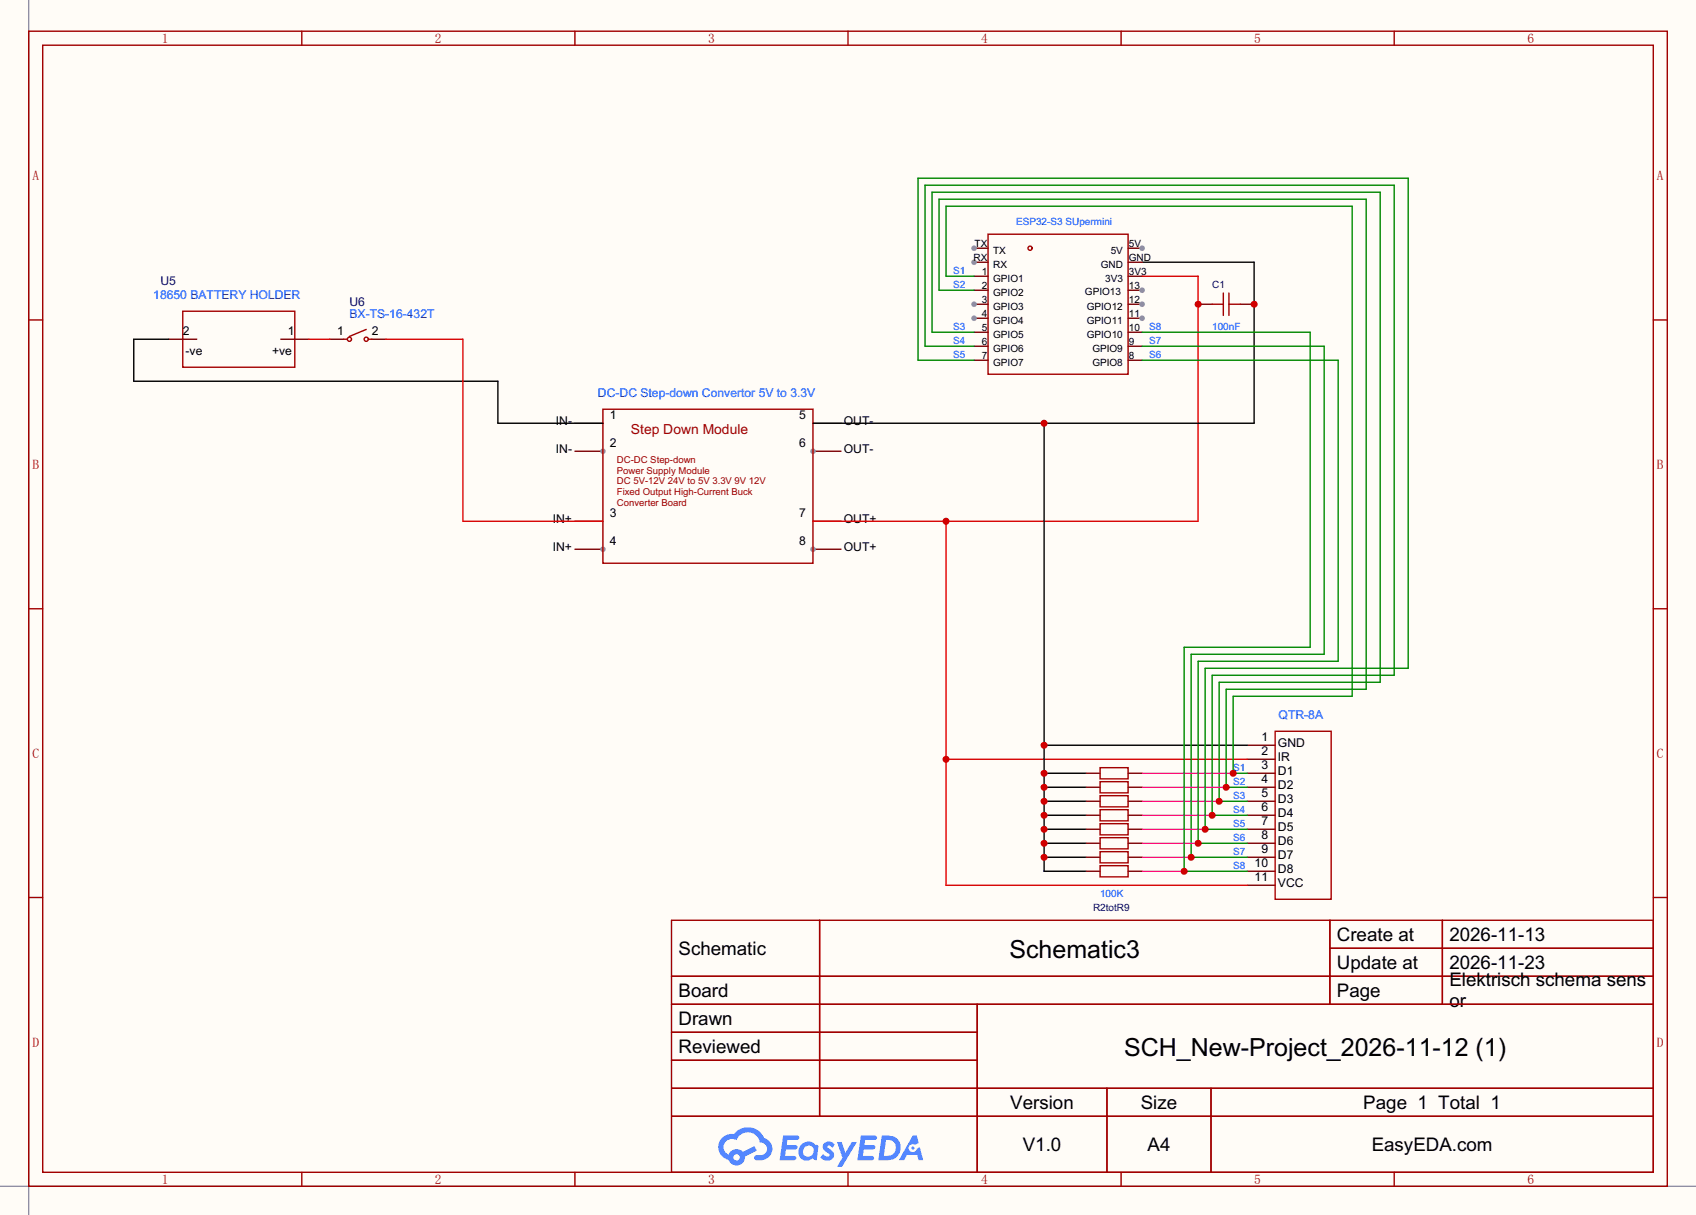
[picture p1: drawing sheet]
<svg xmlns="http://www.w3.org/2000/svg" width="308mm" height="220mm" viewBox="0 0 308 220" stroke-linecap="round" stroke-linejoin="round" font-family="sans-serif">
<path d="M0 0h307.6v220.4h-307.6z" fill="#fffcf7"/>
<path d="M5.2 0v220.4M0 215.2h307.6" fill="none" stroke="#999" stroke-width=".25"/>
<g fill="none" stroke="#a10000" stroke-width=".25">
<path d="M5.2 5.7h297.2v209.5h-297.2zM7.7 8.2h292.1v204.5h-292.1zM54.7 5.7v2.5M104.3 5.7v2.5M153.8 5.7v2.5M203.3 5.7v2.5M252.9 5.7v2.5M5.2 58h2.5M299.8 58h2.6M5.2 110.4h2.5M299.8 110.4h2.6M5.2 162.8h2.5"/>
<path d="M121.8 167h178v45.7h-178zM121.8 177.1h178M148.7 167v35.5M241.2 167v15.2M241.2 172h58.6M261.6 167v15.2M299.8 162.8h2.6M121.8 182.2h178M121.8 187.3h55.4M121.8 197.4h178M121.8 192.4h55.4M177.2 182.2v30.5"/>
<path d="M200.8 197.4v15.3M219.6 197.4v15.3M54.7 212.7v2.5M104.3 212.7v2.5M121.8 202.5h178M153.8 212.7v2.5M203.3 212.7v2.5M252.9 212.7v2.5"/>
</g>
<g fill="#5487ff">
<path d="M149.5 207.3a1.3 1.3 0 0 1 1.9 .3l-.4 .7a.54 .54 0 0 0-1-.3l.2 .2a1.58 1.58 0 0 1 1 1.6 1.43 1.43 0 0 1-2.4 .1l.5-.5a.64 .64 0 0 0 .5 .4 .64 .64 0 0 0 .6-.3l-.1-.2a1.6 1.6 0 0 1-1.1-1.5z"/>
<path d="M151.8 207.2h.8l.7 1.9 1.2-1.9h.9l-2.7 4.5h-.9l1-1.7z"/>
<path d="M142 206h1.7a1.31 1.31 0 0 1 1.2 .2 .4 .4 0 0 1-.3 .6h-1.8l-.1 .9h1.6a.4 .4 0 0 1 .3 .5 .4 .4 0 0 1-.4 .3h-1.6l-.2 1.2h.8a1.23 1.23 0 0 1 1.2 .2 .39 .39 0 0 1-.4 .6h-2.6z"/>
<path d="M156.1 206h1.7a1.32 1.32 0 0 1 1.2 .2 .39 .39 0 0 1-.3 .6h-1.8l-.1 .9h1.6a.4 .4 0 0 1 .4 .5 .4 .4 0 0 1-.5 .3h-1.6l-.2 1.2h.8a1.23 1.23 0 0 1 1.2 .2 .39 .39 0 0 1-.4 .6h-2.6z"/>
<path d="M165.5 206h.8l.3 1.4-.6 .3a.75 .75 0 0 0-1.1 .3 .75 .75 0 0 0 .5 1 .75 .75 0 0 0 .9-.6l.5-.3 .6 2.4h-.8l-.3-1h-1.8l-.5 1h-1z"/>
<path d="M159.9 206l-.6 4.5h1.4a2.27 2.27 0 0 0 2.7-2.3 2.27 2.27 0 0 0-2.7-2.2zM160.7 206.8a1.5 1.5 0 0 1 1.8 1.5 1.5 1.5 0 0 1-1.9 1.4h-.3z"/>
<path d="M145.4 207.6a1.62 1.62 0 0 0-.4 2.1 1.62 1.62 0 0 0 2 .7l.3-.3 .4 .3 .4 .1 .3-2.5-.1-.3h-.5a1.58 1.58 0 0 0-2.4-.1zM146 208.2a.99 .99 0 0 1 1.6 .2 .99 .99 0 0 1-.9 1.4 .94 .94 0 0 1-1-.5 .94 .94 0 0 1 .3-1.1z"/>
<path d="M131 206.4a2.37 2.37 0 0 0 1.1 4 1.54 1.54 0 0 0 1.8 1 1.54 1.54 0 0 0 1.2-1.6l2.2-1.1-.5-.8-2.1 1.1a1.57 1.57 0 0 0-2.6 .5 1.5 1.5 0 0 1-.7-2.1 1.5 1.5 0 0 1 2.2-.6 2.23 2.23 0 0 1 2.3-1.4 2.23 2.23 0 0 1 2 1.9 1.16 1.16 0 0 1 1.2 1 1.16 1.16 0 0 1-1.1 1.3h-.7a.47 .47 0 0 0-.5 .4 .47 .47 0 0 0 .4 .5 2.23 2.23 0 0 0 2.2-.6 2.23 2.23 0 0 0 .5-2.3 2.16 2.16 0 0 0-1.3-1.2 3.2 3.2 0 0 0-5.5-.7l-1.1 .1zM133 210a.6 .6 0 0 1 1.2 0 .6 .6 0 0 1-1.2 0z"/>
<circle cx="165.6" cy="208.3" r=".28"/>
</g>
<g fill="none" stroke="#870000" stroke-width=".25">
<path d="M104.3 76.8h5M104.3 81.9h5M226.2 135.2h5.1M226.2 137.7h5.1M226.2 140.3h5.1M226.2 142.8h5.1M226.2 145.4h5.1M226.2 147.9h5.1M226.2 150.4h5.1M226.2 153h5.1M226.2 155.5h5.1M226.2 158.1h5.1"/>
<path d="M226.2 160.6h5.1"/>
</g>
<path d="M231.3 132.7h10.1v30.4h-10.1z" fill="none" stroke="#a10000" stroke-width=".25"/>
<circle cx="109.3" cy="81.9" r=".51" fill="#999"/>
<path d="M104.3 94.6h5M104.3 99.6h5" fill="none" stroke="#870000" stroke-width=".25"/>
<circle cx="109.3" cy="99.6" r=".51" fill="#999"/>
<path d="M147.4 76.8h5.1M147.4 81.9h5.1" fill="none" stroke="#870000" stroke-width=".25"/>
<circle cx="147.4" cy="81.9" r=".51" fill="#999"/>
<path d="M147.4 94.6h5.1M147.4 99.6h5.1" fill="none" stroke="#870000" stroke-width=".25"/>
<circle cx="147.4" cy="99.6" r=".51" fill="#999"/>
<g fill="none" stroke="#a10000" stroke-width=".25">
<path d="M33.1 56.5h20.4v10.1h-20.4zM66.4 59.8l-3 1.2M62.4 61.5h.5M66.9 61.5h.5M109.3 74.2h38.1v28h-38.1z"/>
<circle cx="63.4" cy="61.5" r=".38"/>
<circle cx="66.4" cy="61.5" r=".38"/>
</g>
<path d="M30.6 61.5h5.1M50.9 61.5h5.1M59.8 61.5h2.6M67.4 61.5h2.6" fill="none" stroke="#870000" stroke-width=".25"/>
<path d="M30.6 61.5h-6.3v7.7h66v7.6h19" fill="none" stroke="#000" stroke-width=".25"/>
<path d="M207.1 50.1h10.2v44.5h-69.9M56 61.5h3.8M70 61.5h13.9v33.1h25.4M171.6 94.6v66h54.6M171.6 137.7h54.6" fill="none" stroke="#f00" stroke-width=".25"/>
<g fill="#c00">
<circle cx="171.6" cy="94.6" r=".63"/>
<circle cx="171.6" cy="137.7" r=".63"/>
</g>
<path d="M207.1 47.6h20.4v29.2h-80.1M189.4 76.8v81.3h7.6M189.4 135.2h36.8M189.4 140.3h7.6M189.4 142.8h7.6M189.4 145.4h7.6M189.4 147.9h7.6M189.4 150.4h7.6M189.4 153h7.6M189.4 155.5h7.6" fill="none" stroke="#000" stroke-width=".25"/>
<g fill="#c00">
<circle cx="189.4" cy="76.8" r=".63"/>
<circle cx="189.4" cy="135.2" r=".63"/>
<circle cx="189.4" cy="140.3" r=".63"/>
<circle cx="189.4" cy="142.8" r=".63"/>
<circle cx="189.4" cy="145.4" r=".63"/>
<circle cx="189.4" cy="147.9" r=".63"/>
<circle cx="189.4" cy="150.4" r=".63"/>
<circle cx="189.4" cy="153" r=".63"/>
<circle cx="189.4" cy="155.5" r=".63"/>
</g>
<g fill="none" stroke="#a10000" stroke-width=".25">
<path d="M179.2 42.5h25.4v25.4h-25.4z"/>
<circle cx="186.8" cy="45" r=".38"/>
</g>
<path d="M176.7 47.6h2.5" fill="none" stroke="#870000" stroke-width=".25"/>
<circle cx="176.7" cy="47.6" r=".51" fill="#999"/>
<path d="M176.7 50.1h2.5M176.7 52.7h2.5M176.7 55.2h2.5" fill="none" stroke="#870000" stroke-width=".25"/>
<circle cx="176.7" cy="55.2" r=".51" fill="#999"/>
<path d="M176.7 57.7h2.5" fill="none" stroke="#870000" stroke-width=".25"/>
<circle cx="176.7" cy="57.7" r=".51" fill="#999"/>
<path d="M176.7 45h2.5M176.7 60.3h2.5M176.7 62.8h2.5M176.7 65.4h2.5" fill="none" stroke="#870000" stroke-width=".25"/>
<circle cx="176.7" cy="45" r=".51" fill="#999"/>
<path d="M204.6 57.7h2.5M204.6 62.8h2.5M204.6 65.4h2.5M204.6 60.3h2.5" fill="none" stroke="#870000" stroke-width=".25"/>
<circle cx="207.1" cy="57.7" r=".51" fill="#999"/>
<path d="M204.6 55.2h2.5" fill="none" stroke="#870000" stroke-width=".25"/>
<circle cx="207.1" cy="55.2" r=".51" fill="#999"/>
<path d="M204.6 52.7h2.5" fill="none" stroke="#870000" stroke-width=".25"/>
<circle cx="207.1" cy="52.7" r=".51" fill="#999"/>
<path d="M204.6 50.1h2.5M204.6 47.6h2.5M204.6 45h2.5" fill="none" stroke="#870000" stroke-width=".25"/>
<circle cx="207.1" cy="45" r=".51" fill="#999"/>
<path d="M176.7 60.3h-7.7v-25.4h81.3v88.9h-29.2v21.6h5.1" fill="none" stroke="#008700" stroke-width=".25"/>
<path d="M207.1 145.4h14" fill="none" stroke="#f0f" stroke-width=".25"/>
<circle cx="221.1" cy="145.4" r=".63" fill="#c00"/>
<path d="M207.1 62.8h33.1v55.9h-24.2v36.8h10.2" fill="none" stroke="#008700" stroke-width=".25"/>
<path d="M207.1 155.5h8.9" fill="none" stroke="#f0f" stroke-width=".25"/>
<circle cx="216" cy="155.5" r=".63" fill="#c00"/>
<path d="M245.2 37.4h-73.6v12.7h5.1" fill="none" stroke="#008700" stroke-width=".25"/>
<path d="M245.2 37.4v88.9h-21.6v14h2.6" fill="none" stroke="#090" stroke-width=".25"/>
<path d="M207.1 140.3h16.5" fill="none" stroke="#f0f" stroke-width=".25"/>
<circle cx="223.6" cy="140.3" r=".63" fill="#c00"/>
<path d="M176.7 62.8h-8.9v-29.2h85.1v88.9h-33.1v25.4h6.4" fill="none" stroke="#008700" stroke-width=".25"/>
<path d="M207.1 147.9h12.7" fill="none" stroke="#f0f" stroke-width=".25"/>
<circle cx="219.8" cy="147.9" r=".63" fill="#c00"/>
<path d="M176.7 52.7h-6.4v-16.6h77.5v88.9h-25.4v17.8h3.8" fill="none" stroke="#008700" stroke-width=".25"/>
<path d="M207.1 142.8h15.3" fill="none" stroke="#f0f" stroke-width=".25"/>
<circle cx="222.4" cy="142.8" r=".63" fill="#c00"/>
<path d="M176.7 65.4h-10.2v-33.1h88.9v88.9h-36.8v29.2h7.6" fill="none" stroke="#008700" stroke-width=".25"/>
<path d="M207.1 150.4h11.5" fill="none" stroke="#f0f" stroke-width=".25"/>
<circle cx="218.6" cy="150.4" r=".63" fill="#c00"/>
<path d="M207.1 65.4h35.6v54.6h-25.4v33h8.9" fill="none" stroke="#008700" stroke-width=".25"/>
<path d="M207.1 153h10.2" fill="none" stroke="#f0f" stroke-width=".25"/>
<circle cx="217.3" cy="153" r=".63" fill="#c00"/>
<path d="M207.1 60.3h30.5v57.1h-22.8v40.7h11.4" fill="none" stroke="#008700" stroke-width=".25"/>
<path d="M207.1 158.1h7.7" fill="none" stroke="#f0f" stroke-width=".25"/>
<circle cx="214.8" cy="158.1" r=".63" fill="#c00"/>
<path d="M199.5 139.3h5.1v2h-5.1zM199.5 141.8h5.1v2h-5.1zM199.5 144.3h5.1v2.1h-5.1zM199.5 146.9h5.1v2h-5.1zM199.5 149.4h5.1v2.1h-5.1zM199.5 152h5.1v2h-5.1zM199.5 154.5h5.1v2h-5.1zM199.5 157h5.1v2.1h-5.1z" fill="none" stroke="#a10000" stroke-width=".25"/>
<g fill="none" stroke="#870000" stroke-width=".25">
<path d="M224.9 55.2h2.6M197 140.3h2.5M197 142.8h2.5M197 145.4h2.5M197 147.9h2.5M197 150.4h2.5M197 153h2.5M197 155.5h2.5M197 158.1h2.5M204.6 140.3h2.5M204.6 142.8h2.5M204.6 145.4h2.5"/>
<path d="M204.6 147.9h2.5M204.6 150.4h2.5M204.6 153h2.5M204.6 155.5h2.5M204.6 158.1h2.5"/>
</g>
<circle cx="227.5" cy="55.2" r=".63" fill="#c00"/>
<path d="M217.3 55.2h2.5" fill="none" stroke="#870000" stroke-width=".25"/>
<circle cx="217.3" cy="55.2" r=".63" fill="#c00"/>
<path d="M219.8 55.2h2.1M221.9 53.2v4M222.9 53.2v4M222.9 55.2h2" fill="none" stroke="#a10000" stroke-width=".25"/>
<g font-size="4.5">
<text x="183.1" y="173.8">Schematic3</text>
<text x="203.9" y="191.5">SCH_New-Project_2026-11-12 (1)</text>
</g>
<g font-size="3.4">
<text x="123.1" y="173.2">Schematic</text>
<text x="242.5" y="170.6">Create at</text>
<text x="262.9" y="170.6">2026-11-13</text>
<text x="242.5" y="175.7">Update at</text>
<text x="262.9" y="175.7">2026-11-23</text>
<text x="262.9" y="178.9">Elektrisch schema sens</text>
<text x="123.1" y="180.8">Board</text>
<text x="123.1" y="185.9">Drawn</text>
<text x="242.5" y="180.8">Page</text>
<text x="262.9" y="182.7">or</text>
<text x="123.1" y="191">Reviewed</text>
<text x="183.2" y="201.1">Version</text>
<text x="206.9" y="201.1">Size</text>
<text x="247.3" y="201.1">Page 1 Total 1</text>
<text x="185.5" y="208.7">V1.0</text>
<text x="208.1" y="208.7">A4</text>
<text x="248.8" y="208.7">EasyEDA.com</text>
</g>
<text font-size="2.5" fill="#a00000" x="114.4" y="78.7">Step Down Module</text>
<g font-size="2.4" fill="#a00000">
<text x="29.4" y="7.8">1</text>
<text x="78.9" y="7.8">2</text>
<text x="128.4" y="7.8">3</text>
<text x="178" y="7.8">4</text>
<text x="227.5" y="7.8">5</text>
<text x="277" y="7.8">6</text>
<text x="5.9" y="32.7">A</text>
<text x="300.5" y="32.7">A</text>
<text x="5.9" y="85.1">B</text>
<text x="300.5" y="85.1">B</text>
<text x="5.9" y="137.5">C</text>
<text x="300.5" y="137.5">C</text>
<text x="5.9" y="189.9">D</text>
<text x="300.5" y="189.9">D</text>
<text x="29.4" y="214.8">1</text>
<text x="78.9" y="214.8">2</text>
<text x="128.4" y="214.8">3</text>
<text x="178" y="214.8">4</text>
<text x="227.5" y="214.8">5</text>
<text x="277" y="214.8">6</text>
</g>
<g font-size="2.2" fill="#000080">
<text x="29.1" y="51.7">U5</text>
<text x="63.4" y="55.5">U6</text>
</g>
<g font-size="2.2" fill="#00f">
<text x="27.8" y="54.2">18650 BATTERY HOLDER</text>
<text x="63.4" y="57.7">BX-TS-16-432T</text>
<text x="108.5" y="72">DC-DC Step-down Convertor 5V to 3.3V</text>
<text x="231.9" y="130.4">QTR-8A</text>
</g>
<g font-size="2.2">
<text x="33.2" y="60.8">2</text>
<text x="33.7" y="64.3">-ve</text>
<text x="49.3" y="64.3">+ve</text>
<text x="52.2" y="60.8">1</text>
<text x="61.1" y="60.8">1</text>
<text x="67.4" y="60.8">2</text>
<text x="100.8" y="77">IN-</text>
<text x="110.6" y="76">1</text>
<text x="144.9" y="76">5</text>
<text x="153" y="77">OUT-</text>
<text x="100.8" y="82.1">IN-</text>
<text x="110.6" y="81.1">2</text>
<text x="144.9" y="81.1">6</text>
<text x="153" y="82.1">OUT-</text>
<text x="100.3" y="94.8">IN+</text>
<text x="110.6" y="93.8">3</text>
<text x="144.9" y="93.8">7</text>
<text x="153" y="94.8">OUT+</text>
<text x="100.3" y="99.9">IN+</text>
<text x="110.6" y="98.9">4</text>
<text x="144.9" y="98.9">8</text>
<text x="153" y="99.9">OUT+</text>
<text x="228.8" y="134.4">1</text>
<text x="228.8" y="137">2</text>
<text x="231.8" y="135.4">GND</text>
<text x="231.8" y="138">IR</text>
<text x="228.8" y="139.5">3</text>
<text x="228.8" y="142">4</text>
<text x="231.8" y="140.5">D1</text>
<text x="231.8" y="143.1">D2</text>
<text x="228.8" y="144.6">5</text>
<text x="228.8" y="147.1">6</text>
<text x="228.8" y="149.7">7</text>
<text x="231.8" y="145.6">D3</text>
<text x="231.8" y="148.1">D4</text>
<text x="228.8" y="152.2">8</text>
<text x="228.8" y="154.7">9</text>
<text x="231.8" y="150.7">D5</text>
<text x="231.8" y="153.2">D6</text>
<text x="231.8" y="155.8">D7</text>
<text x="227.5" y="157.3">10</text>
<text x="227.5" y="159.8">11</text>
<text x="231.8" y="158.3">D8</text>
<text x="231.8" y="160.8">VCC</text>
</g>
<g font-size="1.8" fill="#00f">
<text x="184.3" y="40.8">ESP32-S3 SUpermini</text>
<text x="172.8" y="49.7">S1</text>
<text x="172.8" y="52.2">S2</text>
<text x="172.8" y="59.8">S3</text>
<text x="208.4" y="59.8">S8</text>
<text x="219.8" y="59.8">100nF</text>
<text x="172.8" y="62.4">S4</text>
<text x="172.8" y="64.9">S5</text>
<text x="208.4" y="62.4">S7</text>
<text x="208.4" y="64.9">S6</text>
<text x="223.6" y="139.8">S1</text>
<text x="223.6" y="142.4">S2</text>
<text x="223.6" y="144.9">S3</text>
<text x="223.6" y="147.5">S4</text>
<text x="223.6" y="155.1">S7</text>
<text x="223.6" y="150">S5</text>
<text x="223.6" y="152.5">S6</text>
<text x="223.6" y="157.6">S8</text>
<text x="199.5" y="162.7">100K</text>
</g>
<g font-size="1.8">
<text x="176.6" y="47.4">RX</text>
<text x="176.8" y="44.8">TX</text>
<text x="180.1" y="46.1">TX</text>
<text x="201.4" y="46.1">5V</text>
<text x="204.7" y="47.4">GND</text>
<text x="204.7" y="44.8">5V</text>
<text x="178.1" y="49.9">1</text>
<text x="178.1" y="52.4">2</text>
<text x="180.1" y="48.6">RX</text>
<text x="180.1" y="51.2">GPIO1</text>
<text x="180.1" y="53.7">GPIO2</text>
<text x="196.8" y="53.5">GPIO13</text>
<text x="199.6" y="48.6">GND</text>
<text x="200.4" y="51.2">3V3</text>
<text x="204.7" y="52.4">13</text>
<text x="204.7" y="49.9">3V3</text>
<text x="178.1" y="55">3</text>
<text x="178.1" y="57.5">4</text>
<text x="180.1" y="56.3">GPIO3</text>
<text x="180.1" y="58.8">GPIO4</text>
<text x="197.1" y="58.8">GPIO11</text>
<text x="197.1" y="56.3">GPIO12</text>
<text x="204.7" y="57.5">11</text>
<text x="204.7" y="55">12</text>
<text x="178.1" y="60.1">5</text>
<text x="178.1" y="62.6">6</text>
<text x="178.1" y="65.1">7</text>
<text x="180.1" y="61.3">GPIO5</text>
<text x="180.1" y="63.9">GPIO6</text>
<text x="197.1" y="61.3">GPIO10</text>
<text x="198.1" y="63.9">GPIO9</text>
<text x="204.7" y="62.6">9</text>
<text x="204.7" y="65.1">8</text>
<text x="204.7" y="60.1">10</text>
<text x="180.1" y="66.4">GPIO7</text>
<text x="198.1" y="66.4">GPIO8</text>
</g>
<g font-size="1.8" fill="#000080">
<text x="219.8" y="52.2">C1</text>
<text x="198.2" y="165.2">R2totR9</text>
</g>
<g font-size="1.7" fill="#a00000">
<text x="111.9" y="84">DC-DC Step-down</text>
<text x="111.9" y="85.9">Power Supply Module</text>
<text x="111.9" y="87.9">DC 5V-12V 24V to 5V 3.3V 9V 12V</text>
<text x="111.9" y="89.8">Fixed Output High-Current Buck</text>
<text x="111.9" y="91.7">Converter Board</text>
</g>
</svg>
